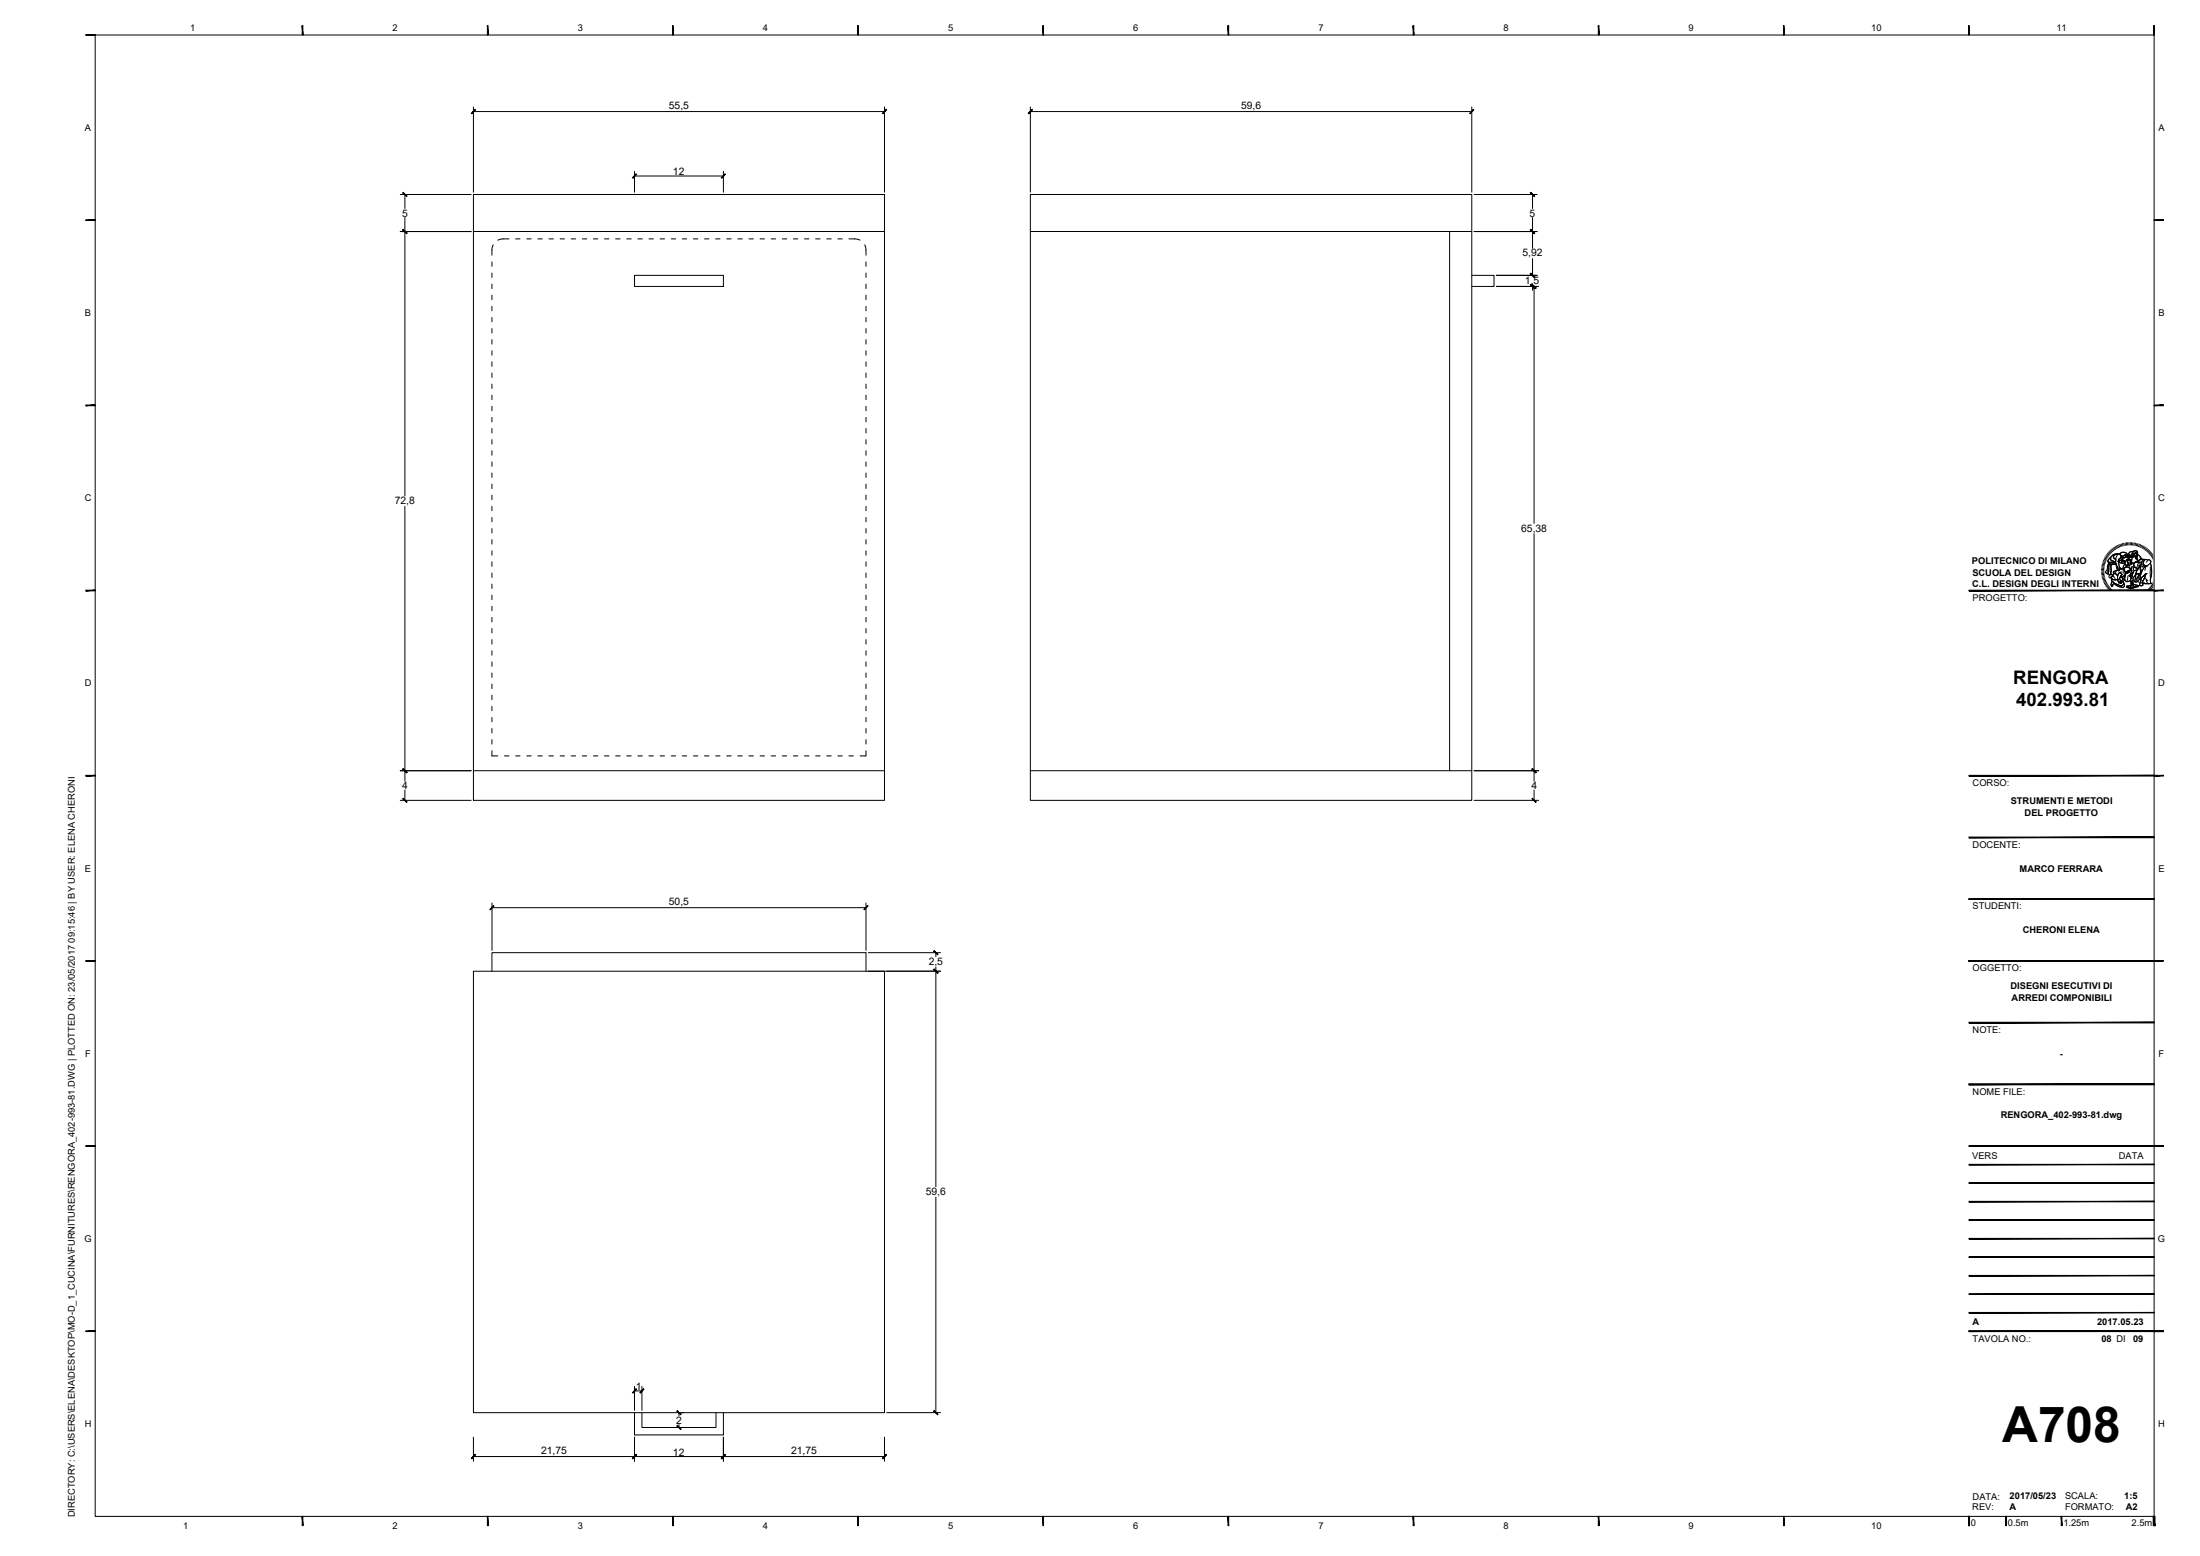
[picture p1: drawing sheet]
<svg xmlns="http://www.w3.org/2000/svg" width="594mm" height="420mm" viewBox="0 0 594 420" stroke-linecap="round" stroke-linejoin="round" font-family="sans-serif">
<!-- layer: A-FURN -->
<g fill="none" stroke="#000" stroke-width=".27">
<path d="M127.8 52.5h111v163.6h-111zM278.2 52.5h119.2v163.6h-119.2zM127.8 62.5h111M171.3 74.4h24v2.9h-24zM278.2 62.5h113.2M397.4 62.5h-6v145.6h6M397.4 74.4h6v2.9h-6M127.8 208.1h111M278.2 208.1h113.2M127.8 262.3h111v119.2h-111zM132.8 262.3v-5h101v5M171.3 381.5v6h24v-6"/>
<path d="M173.3 381.5v4h20v-4"/>
</g>
<!-- layer: COSTR -->
<g fill="none" stroke="#000" stroke-width=".27">
<path d="M132.8 70.7v1.2M132.8 73.7v1.2M132.8 76.7v1.2M132.8 79.7v1.2M133.2 66.1l-.3 1.1-.1 1.7M137.4 64.5h-1.9l-1.1 .4M139.2 64.5h1.2M142.2 64.5h1.2M145.2 64.5h1.2M148.2 64.5h1.2M151.2 64.5h1.2M154.2 64.5h1.2"/>
<path d="M157.2 64.5h1.2M160.2 64.5h1.2M163.2 64.5h1.2M166.2 64.5h1.2M169.2 64.5h1.2M172.2 64.5h1.2M175.2 64.5h1.2M178.2 64.5h1.2M181.2 64.5h1.2M184.2 64.5h1.2M187.2 64.5h1.2M190.2 64.5h1.2"/>
<path d="M193.2 64.5h1.2M196.2 64.5h1.2M199.2 64.5h1.2M202.2 64.5h1.2M205.2 64.5h1.2M208.2 64.5h1.2M211.2 64.5h1.2M214.2 64.5h1.2M217.2 64.5h1.2M220.2 64.5h1.2M223.2 64.5h1.2M226.2 64.5h1.2"/>
<path d="M229.2 64.5h2l1 .4M233.5 66.1l.3 1.1v1.7M233.8 70.7v1.2M233.8 73.7v1.2M233.8 76.7v1.2M233.8 79.7v1.2M132.8 82.7v1.2M132.8 85.7v1.2M132.8 88.7v1.2M132.8 91.7v1.2M132.8 94.7v1.2M132.8 97.7v1.2"/>
<path d="M233.8 82.7v1.2M233.8 85.7v1.2M233.8 88.7v1.2M233.8 91.7v1.2M233.8 94.7v1.2M233.8 97.7v1.2M132.8 100.7v1.2M132.8 103.7v1.2M132.8 106.7v1.2M132.8 109.7v1.2M132.8 112.7v1.2M132.8 115.7v1.2"/>
<path d="M132.8 118.7v1.2M233.8 100.7v1.2M233.8 103.7v1.2M233.8 106.7v1.2M233.8 109.7v1.2M233.8 112.7v1.2M233.8 115.7v1.2M233.8 118.7v1.2M132.8 121.7v1.2M132.8 124.7v1.2M132.8 127.7v1.2M132.8 130.7v1.2"/>
<path d="M132.8 133.7v1.2M132.8 136.7v1.2M132.8 139.7v1.2M233.8 121.7v1.2M233.8 124.7v1.2M233.8 127.7v1.2M233.8 130.7v1.2M233.8 133.7v1.2M233.8 136.7v1.2M233.8 139.7v1.2M132.8 142.7v1.2M132.8 145.7v1.2"/>
<path d="M132.8 148.7v1.2M132.8 151.7v1.2M132.8 154.7v1.2M132.8 157.7v1.2M233.8 142.7v1.2M233.8 145.7v1.2M233.8 148.7v1.2M233.8 151.7v1.2M233.8 154.7v1.2M233.8 157.7v1.2M132.8 160.7v1.2M132.8 163.7v1.2"/>
<path d="M132.8 166.7v1.2M132.8 169.7v1.2M132.8 172.7v1.2M132.8 175.7v1.2M132.8 178.7v1.2M233.8 160.7v1.2M233.8 163.7v1.2M233.8 166.7v1.2M233.8 169.7v1.2M233.8 172.7v1.2M233.8 175.7v1.2M233.8 178.7v1.2"/>
<path d="M132.8 181.7v1.2M132.8 184.7v1.2M132.8 187.7v1.2M132.8 190.7v1.2M132.8 193.7v1.2M132.8 196.7v1.2M132.8 199.7v1.2M233.8 181.7v1.2M233.8 184.7v1.2M233.8 187.7v1.2M233.8 190.7v1.2M233.8 193.7v1.2"/>
<path d="M233.8 196.7v1.2M233.8 199.7v1.2M132.8 202.7v1.4h1.6M136.2 204.1h1.2M139.2 204.1h1.2M142.2 204.1h1.2M145.2 204.1h1.2M148.2 204.1h1.2M151.2 204.1h1.2M154.2 204.1h1.2M157.2 204.1h1.2M160.2 204.1h1.2"/>
<path d="M163.2 204.1h1.2M166.2 204.1h1.2M169.2 204.1h1.2M172.2 204.1h1.2M175.2 204.1h1.2M178.2 204.1h1.2M181.2 204.1h1.2M184.2 204.1h1.2M187.2 204.1h1.2M190.2 204.1h1.2M193.2 204.1h1.2M196.2 204.1h1.2"/>
<path d="M199.2 204.1h1.2M202.2 204.1h1.2M205.2 204.1h1.2M208.2 204.1h1.2M211.2 204.1h1.2M214.2 204.1h1.2M217.2 204.1h1.2M220.2 204.1h1.2M223.2 204.1h1.2M226.2 204.1h1.2M229.2 204.1h1.2M233.8 202.7v1.4h-1.6"/>
</g>
<!-- layer: G-ANNO-LOGO -->
<g fill="none" stroke="#000" stroke-width=".27">
<path d="M567.5 154.1h.6M567.5 153.8h.6M567.5 153.4l.7 .1M567.5 153.1l.7 .1M567.6 152.7l.7 .1M567.7 152.4l.6 .1M567.8 152l.6 .2M567.9 151.7l.6 .2M568 151.3l.6 .3M568.1 151l.6 .3M568.1 154.5h-.6M568.2 154.8h-.7"/>
<path d="M568.2 155.1l-.7 .1M568.2 155.4l-.6 .2M568.3 150.7l.6 .3M568.3 155.7l-.6 .2M568.4 156.1l-.7 .1M568.4 150.4l.6 .3M568.5 156.4l-.6 .2M568.6 156.7l-.6 .2M568.6 150.1l.6 .3M568.7 157l-.6 .3M568.8 149.8l.6 .4M568.9 157.3l-.6 .3"/>
<path d="M569 157.6l-.6 .3M569.1 149.5l.5 .4M569.2 157.8l-.6 .4M569.3 149.2l.5 .5M569.4 151.8h.1M569.4 151.8v.4M569.4 158.1l-.6 .4M569.4 152.2v-.4h.6a.84 .84 0 0 0 1.3-.1l.1 .6M569.4 152.2l.1 .1M569.5 148.9l.5 .5M569.5 152.3h1.9M569.5 152.3h.1"/>
<path d="M569.5 152.3l-.3 .1-.2 1.4-.5 .7 .3 .3M569.5 152.3l-.2 .5-.2 1.4-.3 .6 .4 .2M569.6 158.4l-.6 .4M569.7 150.7l.3-.2-.1 .3a.81 .81 0 0 0 1 .8l.3 .1-.1 .2a.74 .74 0 0 1-1.1-.1l-.3 .1a.51 .51 0 0 1-.5-.4 .51 .51 0 0 1 .3-.6zM569.8 148.7l.4 .5M569.8 158.6l-.6 .5M569.8 152.3l-.3 .5v1.4l-.3 .8 .7 .2M569.8 152.3l.4 .1-.2 .4 .1 1.2-.1 1.1-.1 .1a.44 .44 0 0 1-.6-.2 .44 .44 0 0 1 .1-.6l.1-1.4zM570 150.5l-.6 .6a.44 .44 0 0 0-.2 .5 .44 .44 0 0 0 .5 .3h.6a.65 .65 0 0 0 1-.2M570 158.9l-.5 .4M570 155.9a1.19 1.19 0 0 0 1.8 .5M570 155.9h.1"/>
<path d="M570 148.4l.5 .6M570 155.9a1.21 1.21 0 0 0 1.8 .5M570.1 155.2h.1M570.1 150.2l.6-.5 1.3-.1a.99 .99 0 0 0-1.2 1l.5 .3v.8l-.5-.1a.75 .75 0 0 1-.9-.8zM570.2 156.3v.5l.8 .7 1.9 .9M570.2 156.2h.1M570.2 159.1l-.5 .5M570.2 152.4l-.2 .6 .1 2.1M570.3 148.2l.4 .5M570.3 156.9l.8 .6 1.4 .6h.6l.4-.6a.65 .65 0 0 1 0 1 .65 .65 0 0 1-.9 0l-1.3-.6a.44 .44 0 0 0-.5-.3 .44 .44 0 0 0-.3 .5v.2h-.3a.86 .86 0 0 1 0-1.2zM570.3 156.9l-.1 .2a.83 .83 0 0 0 0 1.2l.4-.2-.2-.1a.49 .49 0 0 1 .4-.4 .49 .49 0 0 1 .5 .3l.9 .5a1.25 1.25 0 0 0 1.5-.1l-.2-.8M570.4 159.3l-.4 .5"/>
<path d="M570.5 155.4a.5 .5 0 0 0-.8-.2 .5 .5 0 0 0 .1 .8 .61 .61 0 0 1 .6-.4 .61 .61 0 0 1 .5 .4l.3 .2M570.6 148l.4 .5M570.7 159.5l-.5 .6M570.9 147.8l.3 .6M570.9 150l.9-.4a.75 .75 0 0 1 .9 .6 .75 .75 0 0 1-.5 .9l-.2 .4 .1 .4a1.41 1.41 0 0 0 .6 1.5l.2 .2-.5 .1-.1 .3a.32 .32 0 0 1-.4 0 .32 .32 0 0 1 0-.5l-.6-1.4v-1.2l-.6-.4zM570.9 159.7l-.4 .6M571.1 154.7l.7 .7M571.1 154.8l-.5 .4 .1 .4M571.1 154.8l.8 .6a.58 .58 0 0 1 .4-.8 .58 .58 0 0 1 .7 .6l-.4 .5 .4 .2M571.1 154.8h.1M571.1 154.8l-.5 .4 .1 .5-.7 .2M571.1 154.8l.2 .1a.73 .73 0 0 1 .5 1v.5"/>
<path d="M571.2 147.6l.3 .6M571.2 159.9l-.4 .6M571.2 151.7l-.4-.1a.77 .77 0 0 1-.9-.8l.1-.5 .6-.5 .8-.2a.82 .82 0 0 1 1 .2 .82 .82 0 0 1 0 1 1.01 1.01 0 0 0-.2 1.5 1 1 0 0 0 .7 1.3l-.5 .1M571.4 152.3h.1M571.5 147.4l.3 .6M571.5 152.7l.2 1.3M571.7 149.9l-.3 .7-.1 1.2 .6 1.6a.31 .31 0 0 0-.1 .5 .31 .31 0 0 0 .5 0l.1-.2M571.8 147.3l.3 .6M571.8 156.4h.1M571.8 156.4l.4 .8v.2l.2-.2M571.9 154l-.4 .1a.6 .6 0 0 0-.8 .7h.4M571.9 154h.1"/>
<path d="M571.9 154v-.6l-.5-1.1a1.03 1.03 0 0 0-1.4 .5l.1 2.4M571.9 154l-.4 .1a.6 .6 0 0 0-.8 .7l.2 .1-.4 .5-.4-.2M571.9 154l-.4 .1a.6 .6 0 0 0-.8 .7l.2 .1M572 149.6a.87 .87 0 0 0-.9 .2 .87 .87 0 0 0-.2 1l.4 .1M572.1 147.1l.3 .6M572.2 154.7a.47 .47 0 0 1 .7 .2 .47 .47 0 0 1-.2 .6l-.4 1 .8 .7-.4-.2 .1 .4-.3-.4 .1 .6-.2-.4-.2 .2v-.2l-.4-.6v-1.1zM572.3 151.5h.1M572.3 151.5a.57 .57 0 0 0 .8 .5M572.4 149.7h.1M572.4 149.7l.7-.6 1 .2a.3 .3 0 0 1 .4 .3 .3 .3 0 0 1-.4 .3l-.3-.2-.5 .5-.6-.2M572.4 153.7l-.1 .4-.4-.1M572.4 153.7h.1"/>
<path d="M572.4 157.2h.1M572.4 147l.3 .6M572.5 149.4l.5-.3h.6l.7 .4a.23 .23 0 0 1 .2 .3 .23 .23 0 0 1-.3 .1l-.4-.2-.4 .4-.4 .1-.6-.5zM572.5 157l.2 .6-.3-.4M572.5 157h.1M572.6 155.8l-.3 .7 .8 .6-.4-.1 .1 .4-.3-.4 .2 .6-.3-.4-.2 .2v-.2l-.4-.8-.9 .2-.7-.4M572.6 155.8h.1M572.6 155.8l.4 .1 .3 1a.79 .79 0 0 1 .1 .9 .79 .79 0 0 1-.9 .3l-1.7-.8-.6-.5v-.6M572.6 155.8l-.3 .7 .8 .7-.4-.2 .1 .5-.3-.5M572.6 155.8l.1-.3a.44 .44 0 0 0 0-.8 .44 .44 0 0 0-.7 .3l-.2 1.4M572.6 155.7l.4 .2M572.8 146.9l.2 .6"/>
<path d="M572.9 153.6l-.5 .1M572.9 153.6h.1M572.9 153.6l.6 .2M573 151.5h.8l-.2 .1a.37 .37 0 0 1-.2 .5 .37 .37 0 0 1-.5-.2zM573 155.9h.1M573 155.9l.3 1a.8 .8 0 0 1 .1 .9 .8 .8 0 0 1-.9 .3M573 151.2l-.7 .3a.6 .6 0 0 0 .8 .5l-.2-.4 .4-.2M573 151.2h.1M573 151.2l.3 .2M573 151.2l-1 .4M573.1 150.9l.1-.4-.6 .2-.6 .9 1-.4M573.1 150.9h.1"/>
<path d="M573.1 150.9l-.1 .3M573.1 154.4l-.8 .2M573.1 146.8l.2 .6M573.2 150.6h.1M573.2 150.6l-.4 .5M573.3 151.4h.1M573.3 154.1l.7 .5M573.4 151.5h.1M573.4 151.5l-.2 .1M573.4 154.6l.3 .5-.1 .4M573.5 151.4h.1M573.5 151.4l.3 .1-.2 .1a.33 .33 0 0 1-.2 .5 .33 .33 0 0 1-.4-.3 .33 .33 0 0 1 .4-.3"/>
<path d="M573.5 151.4l-.1 .1M573.5 153.5l.6-.4h.6l.5 .4a.32 .32 0 0 1 .1 .5 .32 .32 0 0 1-.4 0l-.3 .2a.5 .5 0 0 1-.6 .3 .5 .5 0 0 1-.4-.5zM573.5 153.8h.1M573.5 153.8l.5 1.1M573.5 153.8l.5 .9M573.5 146.7l.1 .6M573.5 156.4l.8 .7M573.6 155.5h.1M573.6 155.5l-.6 .4M573.7 150.5v.1M573.8 150.1l.2 .1M573.8 155.8v.9"/>
<path d="M573.8 152.4a1.25 1.25 0 0 0-.5 1.3M573.8 146.6l.1 .7M573.8 150.1v.1M573.9 150.5l-.3 .2-.4-.2-.6 .2M573.9 150.5h.1M573.9 154.4l1.2-.4-.2 .5-.4 .3-.5-.2zM573.9 155.2l-.3 1-.4 .4M574 154.7l-.1 .6-.3 .2M574 154.7h.1M574 154.7l-.2 1.1-.3 .6 .3 .4a.87 .87 0 0 0 1.4 0l.2 .1M574 154.9h.1M574 154.9l-.1 .4-.3 .2"/>
<path d="M574.1 154.6h-.1M574.2 150.3l.8-.2a.29 .29 0 0 1 .2 .5 .29 .29 0 0 1-.5 0zM574.2 146.6l.1 .6M574.2 149.9l-.3-.2-.6 .5-.6-.2-.1 .7M574.2 149.9h.1M574.2 150l-.2 .5-.4 .2-.4-.2-.6 .2M574.2 149.9l-.3 .6M574.2 151.2l.5-.3 .4 .1 .5 1a.22 .22 0 0 1-.1 .3 .22 .22 0 0 1-.3-.1 .22 .22 0 0 1 .2-.3l-.2-.7a.44 .44 0 0 0-.7-.1 .44 .44 0 0 0 .1 .7l.1 .4a.43 .43 0 0 1-.7 .4 .43 .43 0 0 1 0-.7zM574.3 158.3l2-.4 1.1 .2-2 .6zM574.3 158.3l1.1 .4v.3l-1.1-.4zM574.3 158.3h.1M574.5 151.1l.5-.1 .4 .7a.63 .63 0 0 1-.1 .7 .63 .63 0 0 1-.7 .2z"/>
<path d="M574.5 146.5l.1 .7M574.6 150.1l.1-.2a.52 .52 0 0 1 .8 .4l-.3 .1M574.6 150.1l.4 .1M574.6 150.1h.1M574.6 150.1l.1-.2a.53 .53 0 0 1 .8 .4l-.3 .1M574.6 155.5l-.3 1.6 1-.2M574.6 154.6h.1M574.7 154.2l.1 .1M574.7 154.5l.1 .1M574.8 154.3h-.1M574.8 151.3h.1M574.9 151.3l-.2 .1"/>
<path d="M574.9 146.5v.7M575 150.2l-.5-.1-.3 .2 .2 .1a.36 .36 0 0 0 .5 .2 .36 .36 0 0 0 .3-.4l-.2-.1v.2M575 150.2h.1M575 150.2v-.1l.2 .3M575 152.6v.7M575.1 154.1l-.2 .5a.51 .51 0 0 1-.8-.1M575.1 151.1l.2 .3-.1 .1M575.2 153.6l-.1-.2-.4-.3a.9 .9 0 0 0-1.2 .6v.1M575.2 153.6h.1M575.2 153.6l.2 .2-.1 .2M575.2 150.4h.1M575.2 151.3a.43 .43 0 0 0-.7-.2 .43 .43 0 0 0 .1 .7 .5 .5 0 0 1-.1 .8 .5 .5 0 0 1-.7-.4l.4-1 .7-.3 .6 .5 .1 .8-.2 .2-.2-.4"/>
<path d="M575.3 146.5l-.1 .7M575.3 154h.1M575.3 154h-.3l-1.1 .4M575.3 151.6l-.2 .1M575.3 151.4a.43 .43 0 0 1 0 .7 .43 .43 0 0 1-.6-.1l-.1-.1M575.3 152.3l-.3 .3h-.4M575.4 156.9h.1M575.4 158.8h.1M575.4 158.7l2.1-.6-.1 .3-2 .6zM575.4 158.7v.3M575.4 158l.9-.1 1.1 .2-2 .6-1.1-.4v.3l1.1 .4 2-.6v-.3M575.4 158h.1"/>
<path d="M575.4 158l-1.1 .3M575.5 151.5l.1 .4M575.5 151.5h.1M575.5 150.3a.91 .91 0 0 1 0 1.2M575.5 150.3h.1M575.5 150.3a.99 .99 0 0 1 0 1.2M575.5 154.8h.1M575.5 154.8l-.2 .6h-.4l.3 .3 .3-.1v.4l.1-.3M575.5 155.5l-.1 .4 .2-.2M575.5 154.8l-.2 .6h-.4l.3 .3 .3-.1M575.5 157.5h.1M575.5 149.9l.2 .4"/>
<path d="M575.6 146.5v.7M575.6 155.7h.1M575.6 155.7l-.2 1.2M575.7 155.2l-.2 .3v-.3M575.7 152.9l-.2 1.4M575.7 152.1l.4 .2M575.7 157l.2-.1 .2 1-.3-.5-.4 .6zM575.7 157l.2-.1 .2 1.3-.3-.8-.4 1zM575.8 154.1l-.4 .3v.5M575.9 154.7h.1M575.9 154.7l-.4 .1M575.9 154.7l-.3 1"/>
<path d="M575.9 153l-.4 .8M576 146.6l-.1 .6M576 149l-.3 .7 .1 .8 .2-.1 .1-.5a.67 .67 0 0 1 .7-.7l.3 .5-.3 .5v.7l.1-.2M576 149h.1M576 149h-.5a.62 .62 0 0 0-.6 .7l.4 .3 .2 .3M576 149l-.3 .7 .1 .8 .2-.1v-.4M576 149l-.3 .7 .1 .8 .2-.1 .1-.5a.61 .61 0 0 1 .8-.6l.2 .4-.4 1.1 .1 .1 .1-.2M576 149h-.5a.61 .61 0 0 0-.6 .7M576 150h.1M576 150a.42 .42 0 0 0 .3 .3 .42 .42 0 0 0 .5-.1v.7l.1-.2M576.1 150l.2 .3 .5-.1M576.2 152.1l.1-.1a1.52 1.52 0 0 1 1.9 0 1.33 1.33 0 0 1-1.4 1.5l-.6-.7z"/>
<path d="M576.2 149.5l.6-.3 .3 .5-.3 .5a.4 .4 0 0 1-.4 .1 .4 .4 0 0 1-.3-.3zM576.2 149.7l.2 .1M576.2 154l.9-.1-.7 1.6a1.53 1.53 0 0 0-.5 1.5h-.2l-.2 .5-.2-1zM576.2 154.1l-.9 2.5 .2 .9M576.3 146.6l-.1 .7M576.3 150.2h.1M576.3 153.1a.62 .62 0 0 0-.1 .9h.8M576.3 149.8h.1M576.3 153.1l-.1-1-.6-.2v.3l-.5 .4h-1.1l-.2-.2-.5 .8v.5l.2 .1 .5-.7h.6l.5 .3 .3 .4-.5 .4v.3l-.4 .3-.6-.4M576.3 153.1h.1M576.3 153.1a.65 .65 0 0 0-.1 1l-.3 .6M576.4 150.1h.1"/>
<path d="M576.4 157h.1M576.7 146.7l-.2 .6M576.7 155.2h.1M576.7 149.9l.2 .1M576.8 155l.7-.1-.5 1.4 .2 .7-.3 .2-.5-.2zM576.8 149.9l-.1 .1M576.9 148.8l-.5-.1-.4 .3M576.9 148.8h.1M576.9 148.8l.4 .5-.4 1.4M576.9 150.7h.1M576.9 150.7l.3-1 .6 .4 .3 .7M576.9 150.7l.1 .2a.49 .49 0 0 0 .3 .4 .49 .49 0 0 0 .5-.1l.6-.2-.3-.2"/>
<path d="M576.9 150.7l.4 .7-.3 .2M576.9 150.7l.4 .7M577 154h.1M577 153.2h.1M577 146.7l-.1 .7M577 151.6l1.2 .4M577 151.6h.1M577 151.6l-.8 .5M577.1 153.9l-.7 1.6a1.53 1.53 0 0 0-.5 1.5M577.2 153.1l-.3 .1M577.2 153.4l-.1 .1M577.2 149.7l.7 .5 .2 .6"/>
<path d="M577.4 146.8l-.2 .7M577.5 154.9h.1M577.5 154.9a.73 .73 0 0 0-.7 .3 .73 .73 0 0 0-.1 .8l-.3 1M577.5 154.9l-.5 1.5a.44 .44 0 0 1-.1 .8l-.5-.2M577.6 153.3l-.6 .7M577.7 146.9l-.2 .7M577.8 152.8l-.1 .4M577.8 151.8l.3 .1 .2 .3M577.8 153l.2 .1-.1 .7a.71 .71 0 0 1-.2 1.1l-1 .1 .4-1.1zM577.8 150.6l.6 .4M577.8 156.4h.1M577.9 154.9h-.4"/>
<path d="M577.9 156.3l-.1 .2 .3 .2M578 147.1l-.2 .6M578 153.1v1.2l-.2 1a1.85 1.85 0 0 0-.2 2l.3 .2M578.1 150.8h.1M578.2 152h.1M578.2 152a1.04 1.04 0 0 1 .7-.9 1.04 1.04 0 0 1 1 .1 .55 .55 0 0 1 .8 .2 .55 .55 0 0 1-.2 .8l-.3 .3a1.09 1.09 0 0 1-1.9-.3M578.3 152.2l-.5 .6a.69 .69 0 0 1-.5 .7 .69 .69 0 0 1-.7-.3 .75 .75 0 0 1-.1-1.2l.5-.2a.33 .33 0 0 1 .5 .2 .33 .33 0 0 1-.2 .4v.2a.24 .24 0 0 0 .2 .3 .24 .24 0 0 0 .3-.2l.1-.3-.1-.6-.7-.2-.8 .4-.1 .6M578.3 153.8l.1 .5M578.4 151h.1M578.4 147.2l-.3 .6M578.5 157.6h.1M578.5 153h.1"/>
<path d="M578.5 153l-.6 .1M578.7 147.4l-.3 .6M578.8 153h-.3M578.8 157.2l.6 .4M578.9 151.1a2.41 2.41 0 0 0-1.9 .5M578.9 151.1h.1M578.9 151.1l-.7 .9M579 147.5l-.3 .6M579 151a2.39 2.39 0 0 0-2 .6M579.2 159.9l.3 .5M579.2 156l.8 .9M579.2 153a6.5 6.5 0 0 0-1.4 3.4"/>
<path d="M579.3 151.1a.91 .91 0 0 0-.6 1 .91 .91 0 0 0 1 .7M579.3 147.7l-.4 .6M579.3 155h.1M579.3 155l-1.5 1.4M579.3 155l-1.1 1-.3 1.5a.44 .44 0 0 0 .1 .7 .44 .44 0 0 0 .6-.2l-.1-.4M579.3 155l-.2 1-.6 1.2v.4M579.3 155l-.5 1.6a1.24 1.24 0 0 0-.2 1.4l-.1 .1a.45 .45 0 0 1-.7 0 .45 .45 0 0 1 .1-.7l.3-1.4M579.4 159.7l.4 .5M579.4 153l-.2 1M579.6 156.4l.2 .9 .4 .3M579.6 147.9l-.4 .6M579.7 159.5l.4 .5"/>
<path d="M579.7 152.8a1.01 1.01 0 0 0-1.1 1l-.8 2.6M579.7 152.8h.1M579.7 152.8a.86 .86 0 0 1-.9-.8 .86 .86 0 0 1 .9-.9l.1 .1a.64 .64 0 0 1 .7 0 .64 .64 0 0 1 .2 .7l.2 1.2a7.8 7.8 0 0 1-.2 3.6l.3 .9h-2a.45 .45 0 0 1-.6-.3 .45 .45 0 0 1 .3-.6l.6-1.7M579.8 154.9l-.5 .1M579.8 151.5l-.2 .3M579.9 148.2l-.4 .5M579.9 159.2l.5 .5M580.1 148.4l-.4 .5M580.1 159l.5 .5M580.4 158.8l.5 .4M580.4 148.6l-.5 .5M580.6 158.5l.5 .4"/>
<path d="M580.6 153.1l.1 3.4M580.7 148.9l-.5 .4M580.7 152a9.8 9.8 0 0 1 0 5l.3 .6-2.5-.1M580.8 158.3l.5 .4M580.9 149.1l-.5 .5M581 158l.5 .4M581.1 149.4l-.5 .4M581.1 157.7l.6 .4M581.3 157.4l.6 .3M581.3 149.7l-.5 .4M581.4 157.1l.6 .3M581.6 150l-.6 .4"/>
<path d="M581.6 156.8l.6 .3M581.7 156.5l.6 .3M581.7 150.3l-.6 .3M581.8 156.2l.6 .2M581.9 155.9l.6 .2M581.9 150.6l-.6 .3M582 155.6l.6 .1M582 155.3l.7 .1M582 155h.7M582.1 150.9l-.6 .3M582.1 154.6l.7 .1M582.1 154.4h.7"/>
<path d="M582.2 151.3l-.6 .2M582.3 151.6l-.6 .2M582.5 151.9l-.7 .2M582.5 152.3l-.6 .1M582.6 152.6l-.6 .2M582.7 153l-.7 .1M582.7 153.3l-.6 .1M582.8 153.7h-.7M582.8 154l-.7 .1M571.5 160.1l-.4 .6M571.8 160.3l-.4 .6M572 160.4l-.2 .6"/>
<path d="M572.3 160.6l-.2 .6M572.6 160.7l-.2 .6M572.9 160.8l-.2 .6M573.3 160.9l-.2 .6M573.6 161l-.2 .6M573.9 161l-.1 .7M574.2 161.1l-.1 .6M574.5 161.1v.7M574.9 161.1l-.1 .7M575.2 161.1v.7M575.5 161.1l.1 .7M575.8 161.1l.1 .7"/>
<path d="M576.2 161.1l.1 .6M576.5 161l.1 .7M576.8 160.9l.2 .7M577.1 160.8l.2 .7M577.4 160.7l.2 .7M577.7 160.6l.3 .7M578 160.5l.3 .6M578.3 160.4l.3 .6M578.6 160.2l.3 .6M578.9 160l.4 .6"/>
</g>
<!-- layer: G-ANNO-TTLB -->
<g fill="#fff" stroke="#fff" stroke-width=".27">
<path d="M556.7 159.5l30.7 4.3-5.7-4.3zM556.7 159.5l30.7 4.3h-30.7z"/>
<path d="M581.7 144.9h5.7l-5.7 14.6zM587.4 144.9l-5.7 14.6 5.7 4.3z"/>
</g>
<path d="M556.7 159.5h25v-14.6h5.7v18.9h-30.7z" fill="none" stroke="#fff" stroke-width=".27"/>
<g fill="#000" stroke="#000" stroke-width=".27">
<path d="M23.2 9.5h2.5v-.1zM23.2 9.4h2.5l-2.5 .1z"/>
<path d="M81.6 7l.2 2.5v-2.5zM81.6 7l.2 2.5h-.2z"/>
<path d="M131.6 7l.2 2.5v-2.5zM131.6 7l.2 2.5h-.2z"/>
<path d="M181.6 7l.2 2.5v-2.5zM181.6 7l.2 2.5h-.2z"/>
<path d="M231.6 7l.2 2.5v-2.5zM231.6 7l.2 2.5h-.2z"/>
<path d="M281.6 7l.2 2.5v-2.5zM281.6 7l.2 2.5h-.2z"/>
<path d="M331.6 7l.2 2.5v-2.5zM331.6 7l.2 2.5h-.2z"/>
<path d="M381.6 7l.2 2.5v-2.5zM381.6 7l.2 2.5h-.2z"/>
<path d="M431.6 7l.2 2.5v-2.5zM431.6 7l.2 2.5h-.2z"/>
<path d="M481.6 7l.2 2.5v-2.5zM481.6 7l.2 2.5h-.2z"/>
<path d="M531.6 7l.2 2.5v-2.5zM531.6 7l.2 2.5h-.2z"/>
<path d="M581.6 7l.2 2.5v-2.5zM581.6 7l.2 2.5h-.2z"/>
<path d="M23.2 59.5h2.5v-.1zM23.2 59.4h2.5l-2.5 .1z"/>
<path d="M581.7 59.5h2.5v-.1zM581.7 59.4h2.5l-2.5 .1z"/>
<path d="M23.2 109.6h2.5v-.2zM23.2 109.4h2.5l-2.5 .2z"/>
<path d="M581.7 109.6h2.5v-.2zM581.7 109.4h2.5l-2.5 .2z"/>
<path d="M23.2 159.5h2.5v-.1zM23.2 159.4h2.5l-2.5 .1z"/>
<path d="M531.7 159.5h50v-.1zM531.7 159.4h50l-50 .1z"/>
<path d="M581.7 159.5h2.5v-.1zM581.7 159.4h2.5l-2.5 .1z"/>
<path d="M23.2 209.6h2.5v-.2zM23.2 209.4h2.5l-2.5 .2z"/>
<path d="M531.7 209.6h50v-.2zM531.7 209.4h50l-50 .2z"/>
<path d="M581.7 209.6h2.5v-.2zM581.7 209.4h2.5l-2.5 .2z"/>
<path d="M531.7 226.2h50v-.2zM531.7 226h50l-50 .2z"/>
<path d="M23.2 259.5h2.5v-.1zM23.2 259.4h2.5l-2.5 .1z"/>
<path d="M531.7 242.7v.2l50-.2zM531.7 242.9l50-.2v.2z"/>
<path d="M531.7 259.4v.1l50-.1zM531.7 259.5l50-.1v.1z"/>
<path d="M531.7 259.4v.1l50-.1zM531.7 259.5l50-.1v.1z"/>
<path d="M531.7 259.4v.1l50-.1zM531.7 259.5l50-.1v.1z"/>
<path d="M531.7 259.4v.1l50-.1zM531.7 259.5l50-.1v.1z"/>
<path d="M531.7 242.9h50v-.2zM531.7 242.7h50l-50 .2z"/>
<path d="M581.7 259.5h2.5v-.1zM581.7 259.4h2.5l-2.5 .1z"/>
<path d="M531.7 276v.2l50-.2zM531.7 276.2l50-.2v.2z"/>
<path d="M531.7 292.7v.2l50-.2zM531.7 292.9l50-.2v.2z"/>
<path d="M531.7 292.7v.2l50-.2zM531.7 292.9l50-.2v.2z"/>
<path d="M23.2 309.5h2.5v-.1zM23.2 309.4h2.5l-2.5 .1z"/>
<path d="M531.7 319.4h50zM531.7 319.5l50-.1z"/>
<path d="M531.7 314.4h50zM531.7 314.5l50-.1z"/>
<path d="M531.7 309.4v.1l50-.1zM531.7 309.5l50-.1v.1z"/>
<path d="M581.7 309.5h2.5v-.1zM581.7 309.4h2.5l-2.5 .1z"/>
<path d="M581.7 309.5h2.5v-.1zM581.7 309.4h2.5l-2.5 .1z"/>
<path d="M531.7 339.4h50zM531.7 339.5l50-.1z"/>
<path d="M531.7 334.4h50zM531.7 334.5l50-.1z"/>
<path d="M531.7 329.4h50zM531.7 329.5l50-.1z"/>
<path d="M531.7 324.4h50zM531.7 324.5l50-.1z"/>
<path d="M23.2 359.6h2.5v-.2zM23.2 359.4h2.5l-2.5 .2z"/>
<path d="M531.7 359.4v.2l50-.2zM531.7 359.6l50-.2v.2z"/>
<path d="M531.7 359.4v.2l50-.2zM531.7 359.6l50-.2v.2z"/>
<path d="M531.7 354.4h50zM531.7 354.5l50-.1z"/>
<path d="M531.7 349.4h50zM531.7 349.5l50-.1z"/>
<path d="M531.7 344.4h50zM531.7 344.5l50-.1z"/>
<path d="M581.7 359.6h2.5v-.2zM581.7 359.4h2.5l-2.5 .2z"/>
<path d="M581.7 359.6h2.5v-.2zM581.7 359.4h2.5l-2.5 .2z"/>
<path d="M581.7 359.6h2.5v-.2zM581.7 359.4h2.5l-2.5 .2z"/>
<path d="M581.7 359.6h2.5v-.2zM581.7 359.4h2.5l-2.5 .2z"/>
<path d="M81.6 409.5l.2 2.5v-2.5zM81.6 409.5l.2 2.5h-.2z"/>
<path d="M131.6 409.5l.2 2.5v-2.5zM131.6 409.5l.2 2.5h-.2z"/>
<path d="M181.6 409.5l.2 2.5v-2.5zM181.6 409.5l.2 2.5h-.2z"/>
<path d="M231.6 409.5l.2 2.5v-2.5zM231.6 409.5l.2 2.5h-.2z"/>
<path d="M281.6 409.5l.2 2.5v-2.5zM281.6 409.5l.2 2.5h-.2z"/>
<path d="M331.6 409.5l.2 2.5v-2.5zM331.6 409.5l.2 2.5h-.2z"/>
<path d="M381.6 409.5l.2 2.5v-2.5zM381.6 409.5l.2 2.5h-.2z"/>
<path d="M431.6 409.5l.2 2.5v-2.5zM431.6 409.5l.2 2.5h-.2z"/>
<path d="M481.6 409.5l.2 2.5v-2.5zM481.6 409.5l.2 2.5h-.2z"/>
<path d="M531.6 409.5v2.5h.2zM531.6 409.5h.2v2.5z"/>
<path d="M531.6 409.5l.2 2.5v-2.5zM531.6 409.5l.2 2.5h-.2z"/>
<path d="M541.6 409.5l.2 2.5v-2.5zM541.6 409.5l.2 2.5h-.2z"/>
<path d="M556.6 409.5l.2 2.5v-2.5zM556.6 409.5l.2 2.5h-.2z"/>
<path d="M581.6 409.5l.2 2.5v-2.5zM581.6 409.5l.2 2.5h-.2z"/>
<path d="M581.4 409.5l.5 2.5v-2.5zM581.4 409.5l.5 2.5h-.5z"/>
</g>
<path d="M25.7 9.5h556v400h-556z" fill="none" stroke="#000" stroke-width=".27"/>
<!-- layer: 0 -->
<g fill="none" stroke="#000" stroke-width=".27">
<path d="M127.8 28.9v23M127.8 30.1h111M238.8 28.9v23M278.2 30.1h119.2M278.2 28.9v23M397.4 28.9v23M108.1 52.5h19.1M109.3 52.5v3.8M109.3 58.7v75.2M171.3 46.3v5.6M171.3 47.5h24M195.3 46.3v5.6"/>
<path d="M398.1 52.5h17M413.8 52.5v3.8M413.8 58.7v8.3M108.1 62.5h19.1M398.1 62.5h17M404.1 74.4h11M404.1 77.3h11.4M413.8 69.8v4.6M413.8 77.3v1.1M414.2 77.3v64M109.3 136.7v74.2M414.2 144.1v66.8"/>
<path d="M108.1 208.1h19.1M108.1 216.1h19.1M109.3 213.3v2.8M398.1 208.1h17.4M398.1 216.1h17.4M414.2 213.3v2.8M132.8 243.8v12.8M132.8 245.1h101M233.8 243.8v12.8M234.5 257.3h19.5M252.7 257.3v1.1M234.5 262.2h19.5"/>
<path d="M252.7 261.2v59.2M252.7 323.3v58.1M171.3 374.3v6.5M171.3 375.6h2M173.3 374.3v6.5M127.8 388.1v6.5M127.8 393.3h111M171.3 388.1v6.5M183.3 381.4v.9M183.3 384.7v.7M184 381.4h.6M184 385.4h.6"/>
<path d="M195.3 388.1v6.5M238.8 388.1v6.5M239.5 381.4h14.5"/>
</g>
<g fill="#000" stroke="#000" stroke-width=".27">
<path d="M128.3 29.6l-.9 1.1 1-1zM128.3 29.6l-.9 1.1-.1-.1z"/>
<path d="M239.3 29.6l-1 1 .1 .1zM239.3 29.6l.1 .1-1 1z"/>
<path d="M278.7 29.6l-.9 1.1 1-1zM278.7 29.6l-.9 1.1-.1-.1z"/>
<path d="M397.9 29.6l-1 1 .1 .1zM397.9 29.6l.1 .1-1 1z"/>
<path d="M108.8 52.1l1 1 .1-.1zM108.8 52.1l.1-.1 1 1z"/>
<path d="M171.8 47l-.9 1.1 1-1zM171.8 47l-.9 1.1-.1-.1z"/>
<path d="M195.8 47l-1 1 .1 .1zM195.8 47l.1 .1-1 1z"/>
<path d="M413.3 52.1l1 1 .1-.1zM413.3 52.1l.1-.1 1 1z"/>
<path d="M108.9 62l-.1 .1 1.1 .9zM108.8 62.1l1.1 .9-.1 .1z"/>
<path d="M108.8 62.1l1 1 .1-.1zM108.8 62.1l.1-.1 1 1z"/>
<path d="M413.3 62.1l1.1 .9-1-1zM413.3 62.1l1.1 .9-.1 .1z"/>
<path d="M413.3 73.9l1.1 .9-1-1zM413.3 73.9l1.1 .9-.1 .1z"/>
<path d="M413.3 73.9l1.1 .9-1-1zM413.3 73.9l1.1 .9-.1 .1z"/>
<path d="M413.3 62.1l1 1 .1-.1zM413.3 62.1l.1-.1 1 1z"/>
<path d="M413.3 76.9l1 1 .1-.1zM413.3 76.9l.1-.1 1 1z"/>
<path d="M413.7 76.9l1 1 .1-.1zM413.7 76.9l.1-.1 1 1z"/>
<path d="M108.8 207.7l1.1 .9-1-1zM108.8 207.7l1.1 .9-.1 .1z"/>
<path d="M108.9 215.6l-.1 .1 1.1 .9zM108.8 215.7l1.1 .9-.1 .1z"/>
<path d="M108.8 207.7l1 1 .1-.1zM108.8 207.7l.1-.1 1 1z"/>
<path d="M413.8 207.6l-.1 .1 1.1 .9zM413.7 207.7l1.1 .9-.1 .1z"/>
<path d="M413.8 215.6l-.1 .1 1.1 .9zM413.7 215.7l1.1 .9-.1 .1z"/>
<path d="M413.7 207.7l1 1 .1-.1zM413.7 207.7l.1-.1 1 1z"/>
<path d="M133.3 244.5l-.9 1.1 1-1zM132.3 245.5l1-1-.9 1.1z"/>
<path d="M233.3 245.5l.1 .1 .9-1.1zM234.3 244.5l.1 .1-1 1z"/>
<path d="M252.2 256.8l1 1 .1-.1zM252.2 256.8l.1-.1 1 1z"/>
<path d="M252.2 261.8l1.1 .9-1-1zM252.2 261.8l1.1 .9-.1 .1z"/>
<path d="M252.2 261.8l1 1 .1-.1zM252.2 261.8l.1-.1 1 1z"/>
<path d="M171.8 375l-.9 1.1 1-1zM171.8 375l-.9 1.1-.1-.1z"/>
<path d="M172.8 376l.1 .1 .9-1.1zM173.8 375l.1 .1-1 1z"/>
<path d="M128.3 392.8l-.9 1.1 1-1zM128.3 392.8l-.9 1.1-.1-.1z"/>
<path d="M171.8 392.8l-1 1 .1 .1zM171.8 392.8l.1 .1-1 1z"/>
<path d="M171.8 392.8l-.9 1.1 1-1zM171.8 392.8l-.9 1.1-.1-.1z"/>
<path d="M182.9 384.9l-.1 .1 1.1 .9zM182.8 385l1.1 .9-.1 .1z"/>
<path d="M182.8 381l1 1 .1-.1zM182.8 381l.1-.1 1 1z"/>
<path d="M195.8 392.8l-1 1 .1 .1zM195.8 392.8l.1 .1-1 1z"/>
<path d="M195.8 392.8l-.9 1.1 1-1zM195.8 392.8l-.9 1.1-.1-.1z"/>
<path d="M239.3 392.8l-1 1 .1 .1zM239.3 392.8l.1 .1-1 1z"/>
<path d="M252.3 380.9l-.1 .1 1.1 .9zM252.2 381l1.1 .9-.1 .1z"/>
</g>
<text font-size="13.4" x="540.7" y="389.3">A708</text>
<g font-size="5">
<text x="543.7" y="184.6">RENGORA</text>
<text x="544.5" y="190.7">402.993.81</text>
</g>
<g font-size="2.8">
<text x="180.6" y="29.5">55,5</text>
<text x="335.1" y="29.5">59,6</text>
<text x="181.7" y="47.3">12</text>
<text x="108.6" y="58.5">5</text>
<text x="413.1" y="58.5">5</text>
<text x="411.1" y="69.2">5,92</text>
<text x="411.8" y="76.7">1,5</text>
<text x="106.6" y="136.1">72,8</text>
<text x="410.8" y="143.5">65,38</text>
<text x="108.6" y="213.1">4</text>
<text x="413.5" y="213.1">4</text>
<text x="180.6" y="244.5">50,5</text>
<text x="250.8" y="260.6">2,5</text>
<text x="250" y="322.7">59,6</text>
<text x="171.7" y="375.4">1</text>
<text x="182.6" y="384.5">2</text>
<text x="146.1" y="392.7">21,75</text>
<text x="181.7" y="393.1">12</text>
<text x="213.6" y="392.7">21,75</text>
</g>
<g font-size="2.5">
<text x="51.3" y="8.3">1</text>
<text x="106" y="8.3">2</text>
<text x="156" y="8.3">3</text>
<text x="206" y="8.3">4</text>
<text x="256" y="8.3">5</text>
<text x="306" y="8.3">6</text>
<text x="356" y="8.3">7</text>
<text x="406" y="8.3">8</text>
<text x="456" y="8.3">9</text>
<text x="505.3" y="8.3">10</text>
<text x="555.3" y="8.3">11</text>
<text x="23" y="35.4">A</text>
<text x="582.8" y="35.4">A</text>
<text x="23" y="85.4">B</text>
<text x="582.8" y="85.4">B</text>
<text x="22.9" y="135.4">C</text>
<text x="582.8" y="135.4">C</text>
<text x="532.5" y="152.4">POLITECNICO DI MILANO</text>
<text x="532.6" y="155.4">SCUOLA DEL DESIGN</text>
<text x="532.6" y="158.4">C.L. DESIGN DEGLI INTERNI</text>
<text x="532.7" y="162.2">PROGETTO:</text>
<text x="22.9" y="185.4">D</text>
<text x="582.8" y="185.4">D</text>
<text x="532.7" y="212.2">CORSO:</text>
<text x="543" y="217.2">STRUMENTI E METODI</text>
<text x="546.7" y="220.2">DEL PROGETTO</text>
<text x="532.7" y="228.9">DOCENTE:</text>
<text x="23" y="235.4">E</text>
<text x="545.4" y="235.4">MARCO FERRARA</text>
<text x="582.8" y="235.4">E</text>
<text x="532.7" y="245.6">STUDENTI:</text>
<text x="546.2" y="252">CHERONI ELENA</text>
<text x="532.7" y="262.2">OGGETTO:</text>
<text x="542.9" y="267.2">DISEGNI ESECUTIVI DI</text>
<text x="543.2" y="270.2">ARREDI COMPONIBILI</text>
<text x="532.7" y="278.9">NOTE:</text>
<text x="23" y="285.4">F</text>
<text x="556.2" y="285.4">-</text>
<text x="582.9" y="285.4">F</text>
<text x="532.7" y="295.6">NOME FILE:</text>
<text x="540.3" y="301.8">RENGORA_402-993-81.dwg</text>
<text x="532.6" y="312.9">VERS</text>
<text x="572.2" y="312.9">DATA</text>
<text x="22.8" y="335.4">G</text>
<text x="582.7" y="335.4">G</text>
<text x="532.7" y="357.9">A</text>
<text x="566.3" y="357.9">2017.05.23</text>
<text x="532.7" y="362.4">TAVOLA NO.:</text>
<text x="567.5" y="362.4">08 DI</text>
<text x="576" y="362.4">09</text>
<text x="22.9" y="385.4">H</text>
<text x="582.8" y="385.4">H</text>
<text x="532.6" y="407.8">REV:</text>
<text x="532.7" y="404.9">DATA:</text>
<text x="542.7" y="407.9">A</text>
<text x="542.7" y="404.8">2017/05/23</text>
<text x="557.6" y="404.9">SCALA:</text>
<text x="557.6" y="407.9">FORMATO:</text>
<text x="573.6" y="404.8">1:5</text>
<text x="574.1" y="407.9">A2</text>
<text x="20.2" y="409.7" transform="rotate(-90 20.2 409.7)">DIRECTORY: C:\USERS\ELENA\DESKTOP\MO-D_1_CUCINA\FURNITURES\RENGORA_402-993-81.DWG | PLOTTED ON: 23/05/2017 09:15:46 | BY USER: ELENA CHERONI</text>
<text x="49.5" y="412.8">1</text>
<text x="106" y="412.8">2</text>
<text x="156" y="412.8">3</text>
<text x="206" y="412.8">4</text>
<text x="256" y="412.8">5</text>
<text x="306" y="412.8">6</text>
<text x="356" y="412.8">7</text>
<text x="406" y="412.8">8</text>
<text x="456" y="412.8">9</text>
<text x="505.3" y="412.8">10</text>
<text x="532.2" y="412">0</text>
<text x="542.2" y="412">0.5m</text>
<text x="557.2" y="412">1.25m</text>
<text x="575.6" y="412">2.5m</text>
</g>
</svg>
